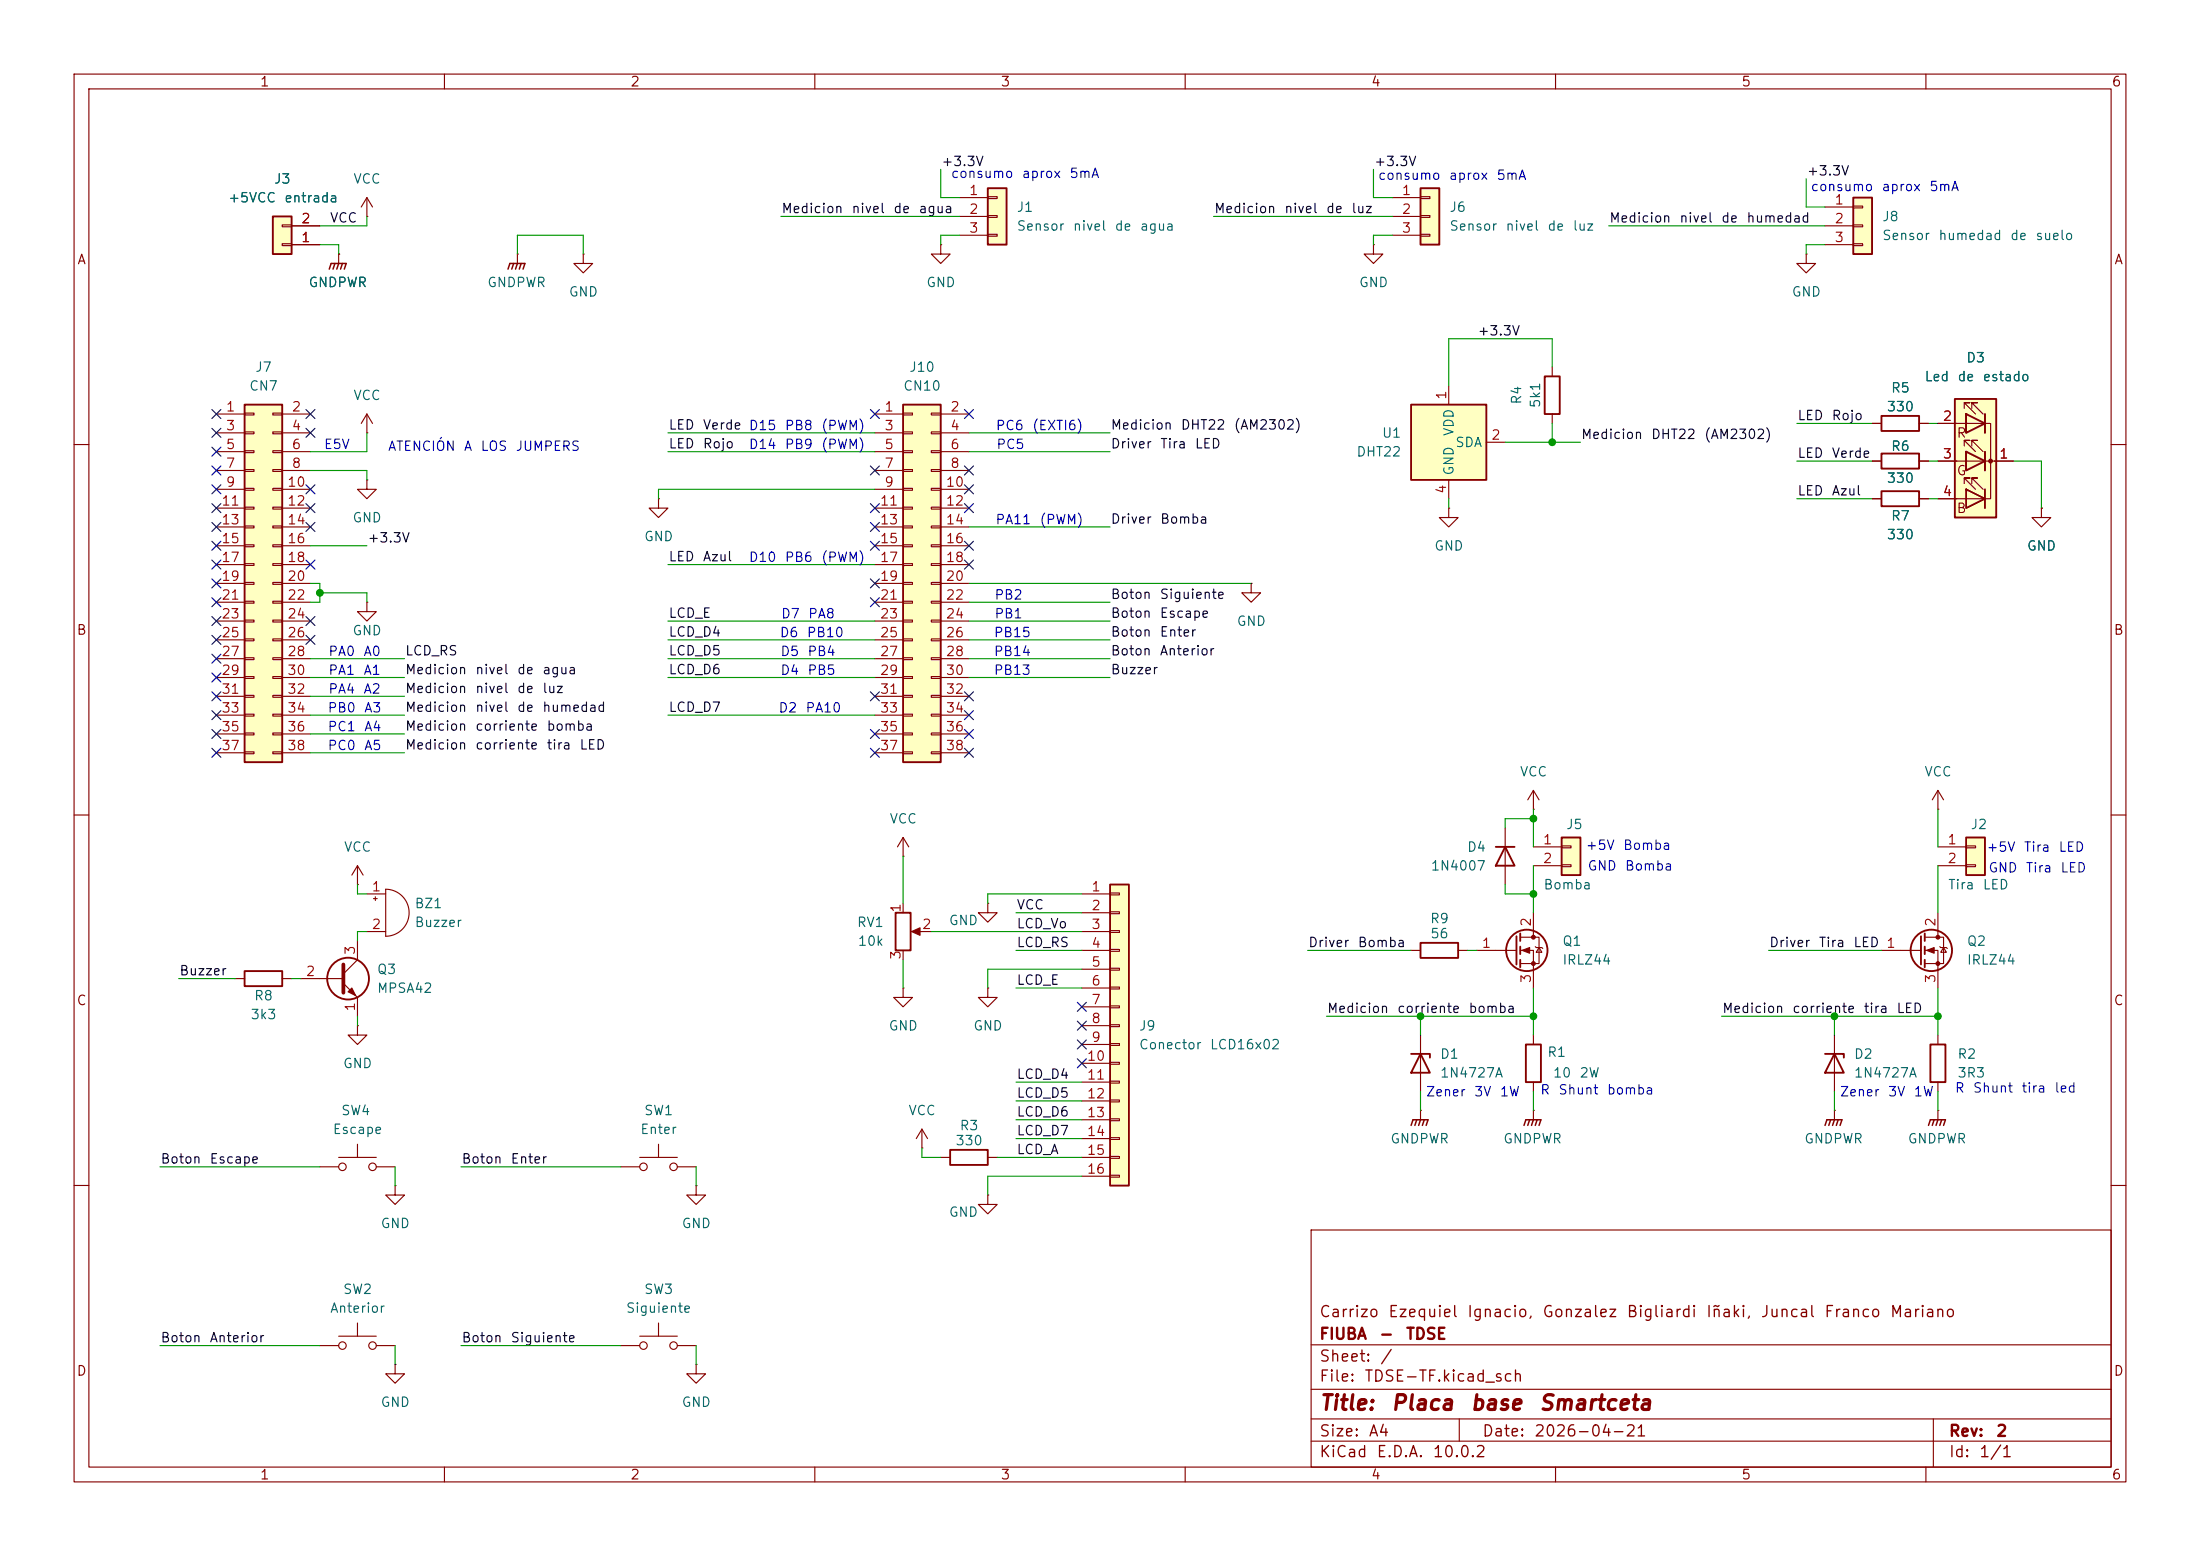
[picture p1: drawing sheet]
<svg xmlns="http://www.w3.org/2000/svg" width="297mm" height="210mm" viewBox="0 0 297 210" stroke-linecap="round" stroke-linejoin="round" font-family="sans-serif">
<g fill="none" stroke="#840000" stroke-width=".15">
<path d="M10 10h277v190h-277zM12 12h273v186h-273zM60 10v2M110 10v2M160 10v2M210 10v2M260 10v2M10 60h2M168.9 78.7v1.3h1.3l-1.3 1.3-1.3-1.3h1.3M168.9 78.7h.1M285 60h2M10 110h2"/>
<path d="M285 110h2M31.7 132.1h1.3M38.1 132.1h1.3M83.8 157.5h2.6M86.4 156.2h5M88.9 154.4v1.8M91.4 157.5h2.6M10 160h2M133.3 161.3v1.3h1.3l-1.3 1.2-1.2-1.2h1.2M133.3 161.3h.1M177 166h108v32h-108zM285 160h2"/>
<path d="M60 198v2M110 198v2M160 198v2M177 194.5h108M177 191.5h108M177 187.5h108M177 181.5h108M197 191.5v3M210 198v2M260 198v2M261 191.5v6.5"/>
<circle cx="86.9" cy="157.5" r=".51"/>
<circle cx="90.9" cy="157.5" r=".51"/>
</g>
<path d="M33 131.1h5.1v2h-5.1z" fill="none" stroke="#840000" stroke-width=".25"/>
<path d="M149.9 119.4h2.5v40.6h-2.5z" fill="#ffffc2"/>
<path d="M149.9 119.4h2.5v40.6h-2.5zM246.4 142.2h2.5v.5M247.6 142.2l1.3 2.6h-2.5z" fill="none" stroke="#840000" stroke-width=".25"/>
<g fill="none" stroke="#840000" stroke-width=".15">
<path d="M127 33v1.3h1.3l-1.3 1.3-1.3-1.3h1.3M127 33h.1M185.4 33v1.3h1.3l-1.3 1.3-1.3-1.3h1.3M185.4 33h.1M146 120.7h3.9M146 123.2h3.9M146 125.7h3.9M146 128.3h3.9M146 130.8h3.9M146 133.4h3.9M146 135.9h3.9M146 138.4h3.9"/>
<path d="M149.9 120.5h1.2v.3h-1.2zM149.9 123.1h1.2v.2h-1.2zM149.9 125.6h1.2v.3h-1.2zM149.9 128.1h1.2v.3h-1.2zM149.9 130.7h1.2v.2h-1.2zM149.9 133.2h1.2v.3h-1.2zM149.9 135.8h1.2v.2h-1.2zM149.9 138.3h1.2v.3h-1.2zM247.6 139.7v7.6M146 141h3.9M146 143.5h3.9M146 146.1h3.9"/>
<path d="M146 148.6h3.9M146 151.1h3.9M146 153.7h3.9M146 156.2h3.9M146 158.8h3.9M149.9 140.8h1.2v.3h-1.2zM149.9 143.4h1.2v.2h-1.2zM149.9 145.9h1.2v.3h-1.2zM149.9 148.5h1.2v.2h-1.2zM149.9 151h1.2v.3h-1.2zM149.9 153.5h1.2v.3h-1.2zM149.9 156.1h1.2v.2h-1.2z"/>
<path d="M149.9 158.6h1.2v.3h-1.2zM207 149.9h.1M207 149.9v1.2M247.6 149.9h.1M247.6 149.9v1.2M261.6 149.9h.1M261.6 149.9v1.2M88.9 178.6v1.7M83.8 181.6h2.6M86.4 180.3h5M91.4 181.6h2.6"/>
<circle cx="86.9" cy="181.6" r=".51"/>
<circle cx="90.9" cy="181.6" r=".51"/>
</g>
<path d="M205.7 151.9l.3-.8h2l-.2 .8M206.5 151.1l-.3 .8M207 151.1l-.2 .8M207.5 151.1l-.2 .8M246.4 151.9l.2-.8h2.1l-.3 .8M247.1 151.1l-.2 .8M247.6 151.1l-.2 .8M248.2 151.1l-.3 .8M260.3 151.9l.3-.8h2l-.2 .8M261.1 151.1l-.2 .8M261.6 151.1l-.2 .8M262.1 151.1l-.2 .8" fill="none" stroke="#840000" stroke-width=".2"/>
<path d="M265.4 113h2.6v5.1h-2.6z" fill="#ffffc2"/>
<g fill="none" stroke="#840000" stroke-width=".25">
<path d="M201.9 114.3h2.6M203.2 114.3l1.3 2.5h-2.6zM265.4 113h2.6v5.1h-2.6zM191.8 127.3h5v2h-5zM204.7 126.4v3.8M205.2 126v1M205.2 127.8v1M205.2 129.5v1.1M190.5 142.2h2.5v.5M191.8 142.2l1.2 2.6h-2.5zM206 141h2v5.1h-2zM260.6 141h2v5.1h-2z"/>
<circle cx="206.1" cy="128.3" r="2.79"/>
</g>
<g fill="none" stroke="#840000" stroke-width=".15">
<path d="M88.9 67.3v1.3h1.3l-1.3 1.3-1.3-1.3h1.3M88.9 67.3h.1M203.2 111.8v7.6M261.6 109.2h.1M261.6 114.3h3.8M261.6 116.8h3.8M261.6 106.7v2.5M261.6 106.7l-.7 1.3M261.6 106.7l.8 1.3M265.4 114.2h1.3v.2h-1.3zM265.4 116.7h1.3v.3h-1.3zM49.5 120.7h2.6"/>
<path d="M49.5 125.7h2.6M50.4 121.3h.5M50.7 121v.5M52.1 120a3.2 3.2 0 0 1 3.1 3.2 3.2 3.2 0 0 1-3.1 3.2zM190.5 128.3h1.3M191.8 139.7v7.6M196.8 128.3h1.3M199.4 128.3h5.3M205.2 126.5h2.6v3.5h-2.6M205.2 128.3h1.8v5.1M207 123.2v3.3M207 139.7v1.3"/>
<path d="M207.3 127.8l.1 .1h.8l.1 .1M207.8 127.9l.4 .6h-.8zM261.6 139.7v1.3M191.8 149.9h.1M191.8 149.9v1.2M207 146.1v1.2M261.6 146.1v1.2M53.3 184.2v1.2h1.3l-1.3 1.3-1.2-1.3h1.2M53.3 184.2h.1"/>
</g>
<g fill="#840000" stroke="#840000" stroke-width=".15">
<path d="M205.5 128.3l1-.4v.8z"/>
<circle cx="207" cy="126.5" r=".25"/>
<circle cx="207" cy="130" r=".25"/>
</g>
<path d="M190.5 151.9l.3-.8h2l-.3 .8M191.3 151.1l-.3 .8M191.8 151.1l-.3 .8M192.3 151.1l-.3 .8" fill="none" stroke="#840000" stroke-width=".2"/>
<path d="M210.8 113h2.6v5.1h-2.6z" fill="#ffffc2"/>
<path d="M210.8 113h2.6v5.1h-2.6z" fill="none" stroke="#840000" stroke-width=".25"/>
<path d="M275.6 68.6v1.3h1.3l-1.3 1.2-1.3-1.2h1.3M275.6 68.6h.1M121.9 115.6h.1M121.9 113l-.7 1.3M121.9 113l.8 1.3M121.9 113v2.6M207 114.3h3.8M207 116.8h3.8M210.8 114.2h1.3v.2h-1.3zM210.8 116.7h1.3v.3h-1.3z" fill="none" stroke="#840000" stroke-width=".15"/>
<path d="M121.9 54.6h5.1v48.3h-5.1z" fill="#ffffc2"/>
<path d="M121.9 54.6h5.1v48.3h-5.1z" fill="none" stroke="#840000" stroke-width=".25"/>
<g fill="none" stroke="#840000" stroke-width=".15">
<path d="M118.1 55.9h3.8M118.1 58.4h3.8M121.9 55.8h1.3v.2h-1.3zM121.9 58.3h1.3v.2h-1.3zM125.7 55.8h1.3v.2h-1.3zM125.7 58.3h1.3v.2h-1.3zM127 55.9h3.8M127 58.4h3.8M118.1 61h3.8M118.1 63.5h3.8M118.1 66h3.8M118.1 68.6h3.8"/>
<path d="M118.1 71.1h3.8M118.1 73.7h3.8M118.1 76.2h3.8M118.1 78.7h3.8M121.9 60.8h1.3v.3h-1.3zM121.9 63.4h1.3v.2h-1.3zM121.9 65.9h1.3v.3h-1.3zM121.9 68.5h1.3v.2h-1.3zM121.9 71h1.3v.2h-1.3zM121.9 73.5h1.3v.3h-1.3zM121.9 76.1h1.3v.2h-1.3zM121.9 78.6h1.3v.3h-1.3z"/>
<path d="M125.7 60.8h1.3v.3h-1.3zM125.7 63.4h1.3v.2h-1.3zM125.7 65.9h1.3v.3h-1.3zM125.7 68.5h1.3v.2h-1.3zM125.7 71h1.3v.2h-1.3zM125.7 73.5h1.3v.3h-1.3zM125.7 76.1h1.3v.2h-1.3zM125.7 78.6h1.3v.3h-1.3zM127 61h3.8M127 63.5h3.8M127 66h3.8M127 68.6h3.8"/>
<path d="M127 71.1h3.8M127 73.7h3.8M127 76.2h3.8M127 78.7h3.8M118.1 81.3h3.8M118.1 83.8h3.8M118.1 86.4h3.8M118.1 88.9h3.8M118.1 91.4h3.8M118.1 94h3.8M118.1 96.5h3.8M118.1 99.1h3.8"/>
<path d="M121.9 81.2h1.3v.2h-1.3zM121.9 83.7h1.3v.2h-1.3zM121.9 86.2h1.3v.3h-1.3zM121.9 88.8h1.3v.2h-1.3zM121.9 91.3h1.3v.3h-1.3zM121.9 93.9h1.3v.2h-1.3zM121.9 96.4h1.3v.2h-1.3zM121.9 98.9h1.3v.3h-1.3zM125.7 81.2h1.3v.2h-1.3zM125.7 83.7h1.3v.2h-1.3zM125.7 86.2h1.3v.3h-1.3zM125.7 88.8h1.3v.2h-1.3z"/>
<path d="M125.7 91.3h1.3v.3h-1.3zM125.7 93.9h1.3v.2h-1.3zM125.7 96.4h1.3v.2h-1.3zM125.7 98.9h1.3v.3h-1.3zM127 81.3h3.8M127 83.8h3.8M127 86.4h3.8M127 88.9h3.8M127 91.4h3.8M127 94h3.8M127 96.5h3.8M127 99.1h3.8"/>
<path d="M118.1 101.6h3.8M121.9 101.5h1.3v.2h-1.3zM125.7 101.5h1.3v.2h-1.3zM127 101.6h3.8"/>
</g>
<path d="M190.5 54.6h10.2v10.2h-10.2z" fill="#ffffc2"/>
<path d="M190.5 54.6h10.2v10.2h-10.2zM208.5 50.8h2.1v5.1h-2.1z" fill="none" stroke="#840000" stroke-width=".25"/>
<path d="M195.6 52.1v2.5M200.7 59.7h2.5M209.5 49.5v1.3M209.5 55.9v1.3M195.6 68.6v1.3h1.2l-1.2 1.2-1.3-1.2h1.3M195.6 68.6h.1M195.6 64.8v2.5" fill="none" stroke="#840000" stroke-width=".15"/>
<path d="M250.2 26.7h2.5v7.6h-2.5z" fill="#ffffc2"/>
<path d="M250.2 26.7h2.5v7.6h-2.5zM254 66.3h5.1v2h-5.1zM254 61.2h5.1v2h-5.1z" fill="none" stroke="#840000" stroke-width=".25"/>
<g fill="none" stroke="#840000" stroke-width=".15">
<path d="M49.5 29.2h.1M49.5 26.7l-.7 1.2M49.5 26.7l.8 1.2M49.5 26.7v2.5M246.4 27.9h3.8M246.4 30.5h3.8M246.4 33h3.8M250.2 27.8h1.3v.3h-1.3zM250.2 30.4h1.3v.2h-1.3zM250.2 32.9h1.3v.2h-1.3zM252.7 67.3h1.3M252.7 62.2h1.3"/>
<path d="M259.1 67.3h1.2M259.1 62.2h1.2M207 109.2h.1M207 106.7l-.8 1.3M207 106.7l.8 1.3M207 106.7v2.5"/>
</g>
<path d="M36.8 29.2h2.6v5.1h-2.6z" fill="#ffffc2"/>
<g fill="none" stroke="#840000" stroke-width=".25">
<path d="M36.8 29.2h2.6v5.1h-2.6z"/>
<circle cx="47" cy="132.1" r="2.82"/>
</g>
<path d="M38.1 32.9h1.3v.2h-1.3zM38.1 30.4h1.3v.2h-1.3zM39.4 33h3.8M39.4 30.5h3.8M45.7 34.3h.1M45.7 34.3v1.3M243.8 34.3v1.3h1.3l-1.3 1.2-1.2-1.2h1.2M243.8 34.3h.1M40.6 132.1h5.8M46.4 132.7l1.9 1.9v2.6M48.3 127v2.5l-1.9 1.9" fill="none" stroke="#840000" stroke-width=".15"/>
<path d="M44.4 36.3l.3-.7h2l-.2 .7M45.2 35.6l-.2 .7M45.7 35.6l-.2 .7M46.2 35.6l-.2 .7" fill="none" stroke="#840000" stroke-width=".2"/>
<path d="M46.4 130.2v3.8" fill="none" stroke="#840000" stroke-width=".51"/>
<path d="M47 133.9l.5-.5 .5 1z" fill="#840000" stroke="#840000" stroke-width=".15"/>
<path d="M33 54.6h5.1v48.3h-5.1z" fill="#ffffc2"/>
<path d="M33 54.6h5.1v48.3h-5.1z" fill="none" stroke="#840000" stroke-width=".25"/>
<g fill="none" stroke="#840000" stroke-width=".15">
<path d="M29.2 55.9h3.8M29.2 58.4h3.8M33 55.8h1.3v.2h-1.3zM33 58.3h1.3v.2h-1.3zM36.8 55.8h1.3v.2h-1.3zM36.8 58.3h1.3v.2h-1.3zM38.1 55.9h3.8M38.1 58.4h3.8M29.2 61h3.8M29.2 63.5h3.8M29.2 66h3.8M29.2 68.6h3.8"/>
<path d="M29.2 71.1h3.8M29.2 73.7h3.8M29.2 76.2h3.8M29.2 78.7h3.8M33 60.8h1.3v.3h-1.3zM33 63.4h1.3v.2h-1.3zM33 65.9h1.3v.3h-1.3zM33 68.5h1.3v.2h-1.3zM33 71h1.3v.2h-1.3zM33 73.5h1.3v.3h-1.3zM33 76.1h1.3v.2h-1.3zM33 78.6h1.3v.3h-1.3z"/>
<path d="M36.8 60.8h1.3v.3h-1.3zM36.8 63.4h1.3v.2h-1.3zM36.8 65.9h1.3v.3h-1.3zM36.8 68.5h1.3v.2h-1.3zM36.8 71h1.3v.2h-1.3zM36.8 73.5h1.3v.3h-1.3zM36.8 76.1h1.3v.2h-1.3zM36.8 78.6h1.3v.3h-1.3zM38.1 61h3.8M38.1 63.5h3.8M38.1 66h3.8M38.1 68.6h3.8"/>
<path d="M38.1 71.1h3.8M38.1 73.7h3.8M38.1 76.2h3.8M38.1 78.7h3.8M29.2 81.3h3.8M29.2 83.8h3.8M29.2 86.4h3.8M29.2 88.9h3.8M29.2 91.4h3.8M29.2 94h3.8M29.2 96.5h3.8M29.2 99.1h3.8"/>
<path d="M33 81.2h1.3v.2h-1.3zM33 83.7h1.3v.2h-1.3zM33 86.2h1.3v.3h-1.3zM33 88.8h1.3v.2h-1.3zM33 91.3h1.3v.3h-1.3zM33 93.9h1.3v.2h-1.3zM33 96.4h1.3v.2h-1.3zM33 98.9h1.3v.3h-1.3zM36.8 81.2h1.3v.2h-1.3zM36.8 83.7h1.3v.2h-1.3zM36.8 86.2h1.3v.3h-1.3zM36.8 88.8h1.3v.2h-1.3z"/>
<path d="M36.8 91.3h1.3v.3h-1.3zM36.8 93.9h1.3v.2h-1.3zM36.8 96.4h1.3v.2h-1.3zM36.8 98.9h1.3v.3h-1.3zM38.1 81.3h3.8M38.1 83.8h3.8M38.1 86.4h3.8M38.1 88.9h3.8M38.1 91.4h3.8M38.1 94h3.8M38.1 96.5h3.8M38.1 99.1h3.8"/>
<path d="M29.2 101.6h3.8M33 101.5h1.3v.2h-1.3zM36.8 101.5h1.3v.2h-1.3zM38.1 101.6h3.8M121.9 133.4v1.2h1.3l-1.3 1.3-1.3-1.3h1.3M121.9 133.4h.1M124.5 154.9h.1M124.5 152.4l-.8 1.3M124.5 152.4l.7 1.3M124.5 152.4v2.5"/>
</g>
<path d="M263.9 53.8h5.6v16.1h-5.6z" fill="#ffffc2"/>
<circle cx="268.7" cy="62.2" r=".25" fill="#840000" stroke="#840000" stroke-width=".15"/>
<path d="M254 56.1h5.1v2.1h-5.1zM263.9 53.8h5.6v16.1h-5.6zM265.4 55.9l2.6 1.3-2.6 1.2zM268 55.9v2.5M265.4 61l2.6 1.2-2.6 1.3zM265.4 66l2.6 1.3-2.6 1.3zM268 61v2.5M268 66v2.6" fill="none" stroke="#840000" stroke-width=".25"/>
<g fill="none" stroke="#840000" stroke-width=".15">
<path d="M252.7 57.2h1.3M259.1 57.2h1.2M261.6 57.2h7.1v10.1h-1M265.2 55.1v-.7h.7h-.7l1.5 1.5M265.4 55.9h.1M265.4 55.9v2.5zM266.2 55.1v-.7h.8h-.8l1.5 1.5M268 55.9v2.5M261.6 62.2h10.2M261.6 67.3h6.4M265.2 60.2v-.8h.7h-.7l1.5 1.6M265.2 65.3v-.8h.7h-.7l1.5 1.5"/>
<path d="M265.4 61h.1M265.4 61v2.5zM266.2 60.2v-.8h.8h-.8l1.5 1.6M266.2 65.3v-.8h.8h-.8l1.5 1.5M268 61v2.5M43.2 157.5h2.5M45.7 156.2h5.1M48.3 154.4v1.8M50.8 157.5h2.5M53.3 160v1.3h1.3l-1.3 1.3-1.2-1.3h1.2M53.3 160h.1M94 184.2v1.2h1.2l-1.2 1.3-1.3-1.3h1.3"/>
<path d="M94 184.2h.1"/>
<circle cx="46.2" cy="157.5" r=".51"/>
<circle cx="50.3" cy="157.5" r=".51"/>
</g>
<path d="M191.8 25.4h2.5v7.6h-2.5z" fill="#ffffc2"/>
<g fill="none" stroke="#840000" stroke-width=".25">
<path d="M191.8 25.4h2.5v7.6h-2.5zM259.3 126.4v3.8M259.8 126v1M259.8 127.8v1M259.8 129.5v1.1"/>
<circle cx="260.7" cy="128.3" r="2.79"/>
</g>
<g fill="none" stroke="#840000" stroke-width=".15">
<path d="M188 26.7h3.8M188 29.2h3.8M188 31.8h3.8M191.8 26.5h1.2v.3h-1.2zM191.8 29.1h1.2v.2h-1.2zM191.8 31.6h1.2v.3h-1.2zM49.5 58.4h.1M49.5 55.9l-.7 1.3M49.5 55.9l.8 1.3M49.5 55.9v2.5M49.5 64.8v1.2h1.3l-1.3 1.3-1.2-1.3h1.2M49.5 64.8h.1"/>
<path d="M133.3 133.4v1.2h1.3l-1.3 1.3-1.2-1.3h1.2M133.3 133.4h.1M133.3 121.9v1.3h1.3l-1.3 1.3-1.2-1.3h1.2M133.3 121.9h.1M254 128.3h5.3M259.8 126.5h2.6v3.5h-2.6M259.8 128.3h1.8v5.1M261.6 123.2v3.3M261.9 127.8l.1 .1h.8l.1 .1M262.4 127.9l.4 .6h-.8z"/>
</g>
<g fill="#840000" stroke="#840000" stroke-width=".15">
<path d="M260.1 128.3l1-.4v.8z"/>
<circle cx="261.6" cy="126.5" r=".25"/>
<circle cx="261.6" cy="130" r=".25"/>
</g>
<path d="M133.3 25.4h2.6v7.6h-2.6z" fill="#ffffc2"/>
<path d="M133.3 25.4h2.6v7.6h-2.6zM120.9 123.2h2v5.1h-2zM128.3 155.2h5v2h-5z" fill="none" stroke="#840000" stroke-width=".25"/>
<g fill="none" stroke="#840000" stroke-width=".15">
<path d="M39.4 33h3.8M39.4 30.5h3.8M45.7 34.3h.1M69.8 34.3h.1M69.8 34.3v1.3M78.7 34.3v1.3h1.3l-1.3 1.2-1.2-1.2h1.2M78.7 34.3h.1M129.5 26.7h3.8M129.5 29.2h3.8M129.5 31.8h3.8M133.3 26.5h1.3v.3h-1.3zM133.3 29.1h1.3v.2h-1.3z"/>
<path d="M133.3 31.6h1.3v.3h-1.3zM252.7 57.2h1.3M259.1 57.2h1.2M261.6 57.2h2.6M252.7 62.2h1.3M252.7 67.3h1.3M259.1 62.2h1.2M259.1 67.3h1.2M261.6 62.2h2.6M261.6 67.3h2.6M269.2 62.2h2.6M275.6 68.6h.1"/>
<path d="M49.5 81.3v1.3h1.3l-1.3 1.2-1.2-1.2h1.2M49.5 81.3h.1M48.3 119.4h.1M48.3 116.8v2.6M48.3 116.8l-.8 1.3M48.3 116.8l.7 1.3M48.3 138.4v1.3h1.2l-1.2 1.3-1.3-1.3h1.3M48.3 138.4h.1M121.9 121.9v1.3M121.9 128.3v1.2M123.4 125.7h2.3M127 156.2h1.3"/>
<path d="M133.3 156.2h1.3M48.3 178.6v1.7M94 160v1.3h1.2l-1.2 1.3-1.3-1.3h1.3M94 160h.1M43.2 181.6h2.5M45.7 180.3h5.1M50.8 181.6h2.5"/>
<circle cx="46.2" cy="181.6" r=".51"/>
<circle cx="50.3" cy="181.6" r=".51"/>
</g>
<path d="M123.1 125.7l1.1-.5v1z" fill="#840000" stroke="#840000" stroke-width=".15"/>
<path d="M68.6 36.3l.2-.7h2.1l-.3 .7M69.3 35.6l-.2 .7M69.8 35.6l-.2 .7M70.4 35.6l-.3 .7" fill="none" stroke="#840000" stroke-width=".2"/>
<g fill="none" stroke="#009600" stroke-width=".15">
<path d="M43.2 33h2.5v1.3M49.5 29.2v1.3h-6.3M69.8 34.3v-2.5h8.9v2.5M105.4 29.2h24.1M127 22.9v3.8h2.5M129.5 31.8h-2.5v1.2M163.8 29.2h24.2M185.4 22.9v3.8h2.6M188 31.8h-2.6v1.2M217.2 30.5h29.2M243.8 24.1v3.8h2.6M246.4 33h-2.6v1.3"/>
<path d="M49.5 58.4v2.6h-7.6M90.2 58.4h27.9M130.8 58.4h19.1M203.2 59.7h10.2M209.5 49.5v-3.8h-13.9v6.4M209.5 57.2v2.5M242.6 57.2h10.1M260.3 57.2h1.3M41.9 78.7h1.3v2.6h-1.3M41.9 73.7h7.6M41.9 63.5h7.6v1.3M90.2 61h27.9"/>
<path d="M90.2 76.2h27.9M118.1 66h-29.2v1.3M130.8 61h19.1M130.8 78.7h38.1M130.8 71.1h19.1M195.6 67.3v1.3M242.6 67.3h10.1M242.6 62.2h10.1M260.3 67.3h1.3M260.3 62.2h1.3M271.8 62.2h3.8v6.4M41.9 99.1h12.7"/>
<path d="M41.9 96.5h12.7M41.9 88.9h12.7M41.9 94h12.7M41.9 91.4h12.7M43.2 80h6.3v1.3M90.2 96.5h27.9M90.2 88.9h27.9M90.2 91.4h27.9M90.2 86.4h27.9M90.2 83.8h27.9M130.8 81.3h19.1M130.8 88.9h19.1"/>
<path d="M130.8 91.4h19.1M130.8 86.4h19.1M130.8 83.8h19.1M41.9 101.6h12.7M48.3 119.4v1.3h1.2M121.9 115.6v6.3M203.2 119.4v1.3h3.8M207 109.2v5.1M207 116.8v6.4M207 110.5h-3.8v1.3M261.6 109.2v5.1M261.6 116.8v6.4"/>
<path d="M24.1 132.1h7.6M39.4 132.1h1.2M48.3 137.2v1.2M49.5 125.7h-1.2v1.3M121.9 129.5v3.9M125.7 125.7h20.3M137.2 128.3h8.8M137.2 133.4h8.8M137.2 123.2h8.8M146 120.7h-12.7v1.2M146 130.8h-12.7v2.6M176.5 128.3h14"/>
<path d="M179.1 137.2h27.9M191.8 137.2v2.5M198.1 128.3h1.3M207 133.4v6.3M232.4 137.2h29.2M238.8 128.3h15.2M247.6 137.2v2.5M261.6 133.4v6.3M21.6 157.5h21.6M53.3 157.5v2.5M62.2 157.5h21.6M94 157.5v2.5"/>
<path d="M124.5 154.9v1.3h2.5M134.6 156.2h11.4M137.2 146.1h8.8M137.2 148.6h8.8M137.2 151.1h8.8M137.2 153.7h8.8M146 158.8h-12.7v2.5M191.8 147.3v2.6M207 147.3v2.6M247.6 147.3v2.6M261.6 147.3v2.6M21.6 181.6h21.6"/>
<path d="M53.3 181.6v2.6M62.2 181.6h21.6M94 181.6v2.6"/>
</g>
<g fill="none" stroke="#000084" stroke-width=".15">
<path d="M28.6 57.8l1.2 1.2M28.6 55.3l1.2 1.2M29.8 57.8l-1.2 1.2M29.8 55.3l-1.2 1.2M41.3 55.3l1.2 1.2M41.3 57.8l1.2 1.2M42.5 55.3l-1.2 1.2M42.5 57.8l-1.2 1.2M117.5 55.3l1.2 1.2M118.7 55.3l-1.2 1.2M130.2 55.3l1.2 1.2M131.4 55.3l-1.2 1.2"/>
<path d="M28.6 60.4l1.2 1.2M28.6 65.4l1.2 1.2M28.6 70.5l1.2 1.2M28.6 68l1.2 1.2M28.6 75.6l1.2 1.2M28.6 73.1l1.2 1.2M28.6 62.9l1.2 1.2M28.6 78.1l1.2 1.2M29.8 68l-1.2 1.2M29.8 60.4l-1.2 1.2M29.8 65.4l-1.2 1.2M29.8 70.5l-1.2 1.2"/>
<path d="M29.8 75.6l-1.2 1.2M29.8 73.1l-1.2 1.2M29.8 62.9l-1.2 1.2M29.8 78.1l-1.2 1.2M41.3 68l1.2 1.2M41.3 65.4l1.2 1.2M41.3 70.5l1.2 1.2M41.3 75.6l1.2 1.2M42.5 68l-1.2 1.2M42.5 65.4l-1.2 1.2M42.5 70.5l-1.2 1.2M42.5 75.6l-1.2 1.2"/>
<path d="M117.5 78.1l1.2 1.2M117.5 73.1l1.2 1.2M117.5 62.9l1.2 1.2M117.5 68l1.2 1.2M117.5 70.5l1.2 1.2M118.7 78.1l-1.2 1.2M118.7 68l-1.2 1.2M118.7 73.1l-1.2 1.2M118.7 62.9l-1.2 1.2M118.7 70.5l-1.2 1.2M130.2 65.4l1.2 1.2M130.2 62.9l1.2 1.2"/>
<path d="M130.2 68l1.2 1.2M130.2 73.1l1.2 1.2M130.2 75.6l1.2 1.2M131.4 65.4l-1.2 1.2M131.4 68l-1.2 1.2M131.4 62.9l-1.2 1.2M131.4 73.1l-1.2 1.2M131.4 75.6l-1.2 1.2M28.6 85.8l1.2 1.2M28.6 83.2l1.2 1.2M28.6 80.7l1.2 1.2M28.6 95.9l1.2 1.2"/>
<path d="M28.6 88.3l1.2 1.2M28.6 98.5l1.2 1.2M28.6 90.8l1.2 1.2M28.6 93.4l1.2 1.2M29.8 85.8l-1.2 1.2M29.8 80.7l-1.2 1.2M29.8 83.2l-1.2 1.2M29.8 88.3l-1.2 1.2M29.8 95.9l-1.2 1.2M29.8 98.5l-1.2 1.2M29.8 90.8l-1.2 1.2M29.8 93.4l-1.2 1.2"/>
<path d="M41.3 83.2l1.2 1.2M41.3 85.8l1.2 1.2M42.5 83.2l-1.2 1.2M42.5 85.8l-1.2 1.2M117.5 93.4l1.2 1.2M117.5 80.7l1.2 1.2M117.5 98.5l1.2 1.2M118.7 93.4l-1.2 1.2M118.7 80.7l-1.2 1.2M118.7 98.5l-1.2 1.2M130.2 95.9l1.2 1.2M130.2 98.5l1.2 1.2"/>
<path d="M130.2 93.4l1.2 1.2M131.4 95.9l-1.2 1.2M131.4 98.5l-1.2 1.2M131.4 93.4l-1.2 1.2M28.6 101l1.2 1.2M29.8 101l-1.2 1.2M117.5 101l1.2 1.2M118.7 101l-1.2 1.2M130.2 101l1.2 1.2M131.4 101l-1.2 1.2M145.4 137.8l1.3 1.2M145.4 135.3l1.3 1.2"/>
<path d="M146.7 137.8l-1.3 1.2M146.7 135.3l-1.3 1.2M145.4 140.4l1.3 1.2M145.4 142.9l1.3 1.2M146.7 140.4l-1.3 1.2M146.7 142.9l-1.3 1.2"/>
</g>
<g fill="#009600" stroke="#009600" stroke-width=".14">
<circle cx="43.2" cy="80" r=".46"/>
<circle cx="207" cy="137.2" r=".46"/>
<circle cx="207" cy="110.5" r=".46"/>
<circle cx="207" cy="120.7" r=".46"/>
<circle cx="247.6" cy="137.2" r=".46"/>
<circle cx="261.6" cy="137.2" r=".46"/>
<circle cx="209.5" cy="59.7" r=".46"/>
<circle cx="191.8" cy="137.2" r=".46"/>
</g>
<g font-size="2" fill="#840000">
<text x="178" y="190.8">Title:</text>
<text x="187.7" y="190.8">Placa</text>
<text x="198.4" y="190.8">base</text>
<text x="207.6" y="190.8">Smartceta</text>
</g>
<g font-size="1.5" fill="#840000">
<text x="178" y="178.2">Carrizo</text>
<text x="187.3" y="178.2">Ezequiel</text>
<text x="198" y="178.2">Ignacio,</text>
<text x="208.1" y="178.2">Gonzalez</text>
<text x="219.5" y="178.2">Bigliardi</text>
<text x="230.2" y="178.2">Iñaki,</text>
<text x="237.6" y="178.2">Juncal</text>
<text x="246.2" y="178.2">Franco</text>
<text x="255" y="178.2">Mariano</text>
<text x="178" y="184.2">Sheet:</text>
<text x="178" y="181.2">FIUBA</text>
<text x="186.1" y="181.2">-</text>
<text x="186.2" y="184.2">/</text>
<text x="189.7" y="181.2">TDSE</text>
<text x="178" y="186.9">File:</text>
<text x="184.1" y="186.9">TDSE-TF.kicad_sch</text>
<text x="178" y="197.1">KiCad</text>
<text x="178" y="194.3">Size:</text>
<text x="184.7" y="194.3">A4</text>
<text x="185.7" y="197.1">E.D.A.</text>
<text x="193.3" y="197.1">10.0.2</text>
<text x="200" y="194.3">Date:</text>
<text x="207" y="194.3">2026-04-21</text>
<text x="263" y="194.3">Rev:</text>
<text x="263" y="197.1">Id:</text>
<text x="267.1" y="197.1">1/1</text>
<text x="269.4" y="194.3">2</text>
</g>
<g font-size="1.3" fill="#840000">
<text x="35" y="12">1</text>
<text x="85" y="12">2</text>
<text x="135" y="12">3</text>
<text x="185" y="12">4</text>
<text x="235" y="12">5</text>
<text x="285" y="12">6</text>
<text x="10.3" y="36">A</text>
<text x="285.3" y="36">A</text>
<text x="264.1" y="59.4">R</text>
<text x="264.1" y="64.5">G</text>
<text x="264.1" y="69.6">B</text>
<text x="10.3" y="86">B</text>
<text x="285.3" y="86">B</text>
<text x="10.3" y="136">C</text>
<text x="285.3" y="136">C</text>
<text x="10.3" y="186">D</text>
<text x="285.3" y="186">D</text>
<text x="35" y="200">1</text>
<text x="85" y="200">2</text>
<text x="135" y="200">3</text>
<text x="185" y="200">4</text>
<text x="235" y="200">5</text>
<text x="285" y="200">6</text>
</g>
<g font-size="1.3" fill="#0f0f0f">
<text x="127" y="22.7">+3.3V</text>
<text x="185.4" y="22.7">+3.3V</text>
<text x="105.4" y="29.1">Medicion</text>
<text x="114.9" y="29.1">nivel</text>
<text x="120.5" y="29.1">de</text>
<text x="123.9" y="29.1">agua</text>
<text x="163.8" y="29.1">Medicion</text>
<text x="173.3" y="29.1">nivel</text>
<text x="178.9" y="29.1">de</text>
<text x="182.3" y="29.1">luz</text>
<text x="243.8" y="24">+3.3V</text>
<text x="44.4" y="30.4">VCC</text>
<text x="217.2" y="30.4">Medicion</text>
<text x="226.6" y="30.4">nivel</text>
<text x="232.3" y="30.4">de</text>
<text x="235.7" y="30.4">humedad</text>
<text x="199.4" y="45.6">+3.3V</text>
<text x="90.2" y="58.3">LED</text>
<text x="94.8" y="58.3">Verde D15</text>
<text x="149.9" y="58.3">Medicion</text>
<text x="159.3" y="58.3">DHT22</text>
<text x="166.5" y="58.3">(AM2302)</text>
<text x="213.4" y="59.6">Medicion</text>
<text x="222.8" y="59.6">DHT22</text>
<text x="230" y="59.6">(AM2302)</text>
<text x="242.6" y="57">LED</text>
<text x="247.2" y="57">Rojo</text>
<text x="90.2" y="60.8">LED</text>
<text x="94.8" y="60.8">Rojo</text>
<text x="149.9" y="60.8">Driver</text>
<text x="156.5" y="60.8">Tira</text>
<text x="161.2" y="60.8">LED</text>
<text x="242.6" y="62.1">LED</text>
<text x="247.2" y="62.1">Verde</text>
<text x="149.9" y="71">Driver</text>
<text x="156.5" y="71">Bomba</text>
<text x="242.6" y="67.2">LED</text>
<text x="247.2" y="67.2">Azul</text>
<text x="49.5" y="73.5">+3.3V</text>
<text x="90.2" y="76.1">LED</text>
<text x="94.8" y="76.1">Azul</text>
<text x="90.2" y="83.7">LCD_E</text>
<text x="149.9" y="83.7">Boton</text>
<text x="149.9" y="81.2">Boton</text>
<text x="156.5" y="83.7">Escape</text>
<text x="156.5" y="81.2">Siguiente</text>
<text x="54.6" y="88.8">LCD_RS</text>
<text x="90.2" y="88.8">LCD_D5</text>
<text x="90.2" y="86.2">LCD_D4</text>
<text x="149.9" y="88.8">Boton</text>
<text x="149.9" y="86.2">Boton</text>
<text x="156.5" y="88.8">Anterior</text>
<text x="156.5" y="86.2">Enter</text>
<text x="54.6" y="93.9">Medicion</text>
<text x="54.6" y="91.3">Medicion</text>
<text x="64.1" y="93.9">nivel</text>
<text x="64.1" y="91.3">nivel</text>
<text x="69.7" y="93.9">de</text>
<text x="69.7" y="91.3">de</text>
<text x="73.1" y="93.9">luz</text>
<text x="73.1" y="91.3">agua</text>
<text x="90.2" y="91.3">LCD_D6</text>
<text x="149.9" y="91.3">Buzzer</text>
<text x="54.6" y="96.4">Medicion</text>
<text x="54.6" y="101.5">Medicion</text>
<text x="54.6" y="98.9">Medicion</text>
<text x="64.1" y="96.4">nivel</text>
<text x="64.1" y="101.5">corriente</text>
<text x="64.1" y="98.9">corriente</text>
<text x="69.7" y="96.4">de</text>
<text x="73.1" y="96.4">humedad</text>
<text x="73.7" y="101.5">tira</text>
<text x="73.7" y="98.9">bomba</text>
<text x="78.1" y="101.5">LED</text>
<text x="90.2" y="96.4">LCD_D7</text>
<text x="137.2" y="125.6">LCD_Vo</text>
<text x="137.2" y="123.1">VCC</text>
<text x="24.1" y="132">Buzzer</text>
<text x="137.2" y="128.1">LCD_RS</text>
<text x="176.5" y="128.1">Driver</text>
<text x="183.2" y="128.1">Bomba</text>
<text x="238.8" y="128.1">Driver</text>
<text x="245.4" y="128.1">Tira</text>
<text x="250.1" y="128.1">LED 1</text>
<text x="137.2" y="133.2">LCD_E</text>
<text x="179.1" y="137">Medicion</text>
<text x="188.5" y="137">corriente</text>
<text x="198.2" y="137">bomba</text>
<text x="232.4" y="137">Medicion</text>
<text x="241.9" y="137">corriente</text>
<text x="251.5" y="137">tira</text>
<text x="255.9" y="137">LED</text>
<text x="137.2" y="148.5">LCD_D5</text>
<text x="137.2" y="145.9">LCD_D4</text>
<text x="137.2" y="151">LCD_D6</text>
<text x="137.2" y="153.5">LCD_D7</text>
<text x="21.6" y="157.4">Boton</text>
<text x="28.2" y="157.4">Escape</text>
<text x="62.2" y="157.4">Boton</text>
<text x="68.8" y="157.4">Enter</text>
<text x="137.2" y="156.1">LCD_A</text>
<text x="21.6" y="181.5">Boton</text>
<text x="28.2" y="181.5">Anterior</text>
<text x="62.2" y="181.5">Boton</text>
<text x="68.8" y="181.5">Siguiente</text>
</g>
<g font-size="1.3" fill="#006464">
<text x="30.7" y="27.6">+5VCC</text>
<text x="36.9" y="25.1">J3</text>
<text x="38.3" y="27.6">entrada</text>
<text x="47.6" y="25.1">VCC</text>
<text x="137.2" y="28.9">J1</text>
<text x="195.6" y="28.9">J6</text>
<text x="137.2" y="31.5">Sensor</text>
<text x="144.8" y="31.5">nivel</text>
<text x="150.4" y="31.5">de</text>
<text x="153.8" y="31.5">agua</text>
<text x="195.6" y="31.5">Sensor</text>
<text x="203.2" y="31.5">nivel</text>
<text x="208.8" y="31.5">de</text>
<text x="212.2" y="31.5">luz</text>
<text x="254" y="30.2">J8</text>
<text x="254" y="32.7">Sensor</text>
<text x="261.6" y="32.7">humedad</text>
<text x="271.3" y="32.7">de</text>
<text x="274.7" y="32.7">suelo</text>
<text x="41.6" y="39.1">GNDPWR</text>
<text x="65.7" y="39.1">GNDPWR</text>
<text x="76.7" y="40.3">GND</text>
<text x="125" y="39.1">GND</text>
<text x="183.4" y="39.1">GND</text>
<text x="241.8" y="40.3">GND</text>
<text x="33.6" y="53">CN7</text>
<text x="34.4" y="50.5">J7</text>
<text x="121.8" y="53">CN10</text>
<text x="122.7" y="50.5">J10</text>
<text x="255.2" y="53.3">R5</text>
<text x="259.7" y="51.8">Led</text>
<text x="264.2" y="51.8">de</text>
<text x="265.4" y="49.2">D3</text>
<text x="267.6" y="51.8">estado</text>
<text x="47.6" y="54.3">VCC</text>
<text x="186.5" y="59.4">U1</text>
<text x="196.6" y="58.9" transform="rotate(-90 196.6 58.9)">VDD</text>
<text x="205.7" y="54.7" transform="rotate(-90 205.7 54.7)">R4</text>
<text x="208.2" y="55.2" transform="rotate(-90 208.2 55.2)">5k1</text>
<text x="254.6" y="55.8">330</text>
<text x="183" y="61.9">DHT22</text>
<text x="196.4" y="60.7">SDA</text>
<text x="196.6" y="64.3" transform="rotate(-90 196.6 64.3)">GND</text>
<text x="254.6" y="65.5">330</text>
<text x="255.2" y="61.2">R6</text>
<text x="47.5" y="70.8">GND</text>
<text x="255.2" y="70.6">R7</text>
<text x="86.9" y="73.4">GND</text>
<text x="193.5" y="74.6">GND</text>
<text x="254.6" y="73.1">330</text>
<text x="273.6" y="74.6">GND</text>
<text x="47.5" y="86.1">GND</text>
<text x="166.9" y="84.8">GND</text>
<text x="205.1" y="105.1">VCC</text>
<text x="259.7" y="105.1">VCC</text>
<text x="120" y="111.5">VCC</text>
<text x="211.3" y="112.2">J5</text>
<text x="265.9" y="112.2">J2</text>
<text x="46.3" y="115.3">VCC</text>
<text x="193.1" y="117.8">1N4007</text>
<text x="198" y="115.3">D4</text>
<text x="55.9" y="122.9">BZ1</text>
<text x="55.9" y="125.4">Buzzer</text>
<text x="115.6" y="125.4">RV1</text>
<text x="128" y="125.2">GND</text>
<text x="193" y="124.9">R9</text>
<text x="208.3" y="120.4">Bomba</text>
<text x="262.9" y="120.4">Tira</text>
<text x="267.6" y="120.4">LED</text>
<text x="50.8" y="131.8">Q3</text>
<text x="115.7" y="128">10k</text>
<text x="193" y="127">56</text>
<text x="210.8" y="128">Q1</text>
<text x="210.8" y="130.5">IRLZ44</text>
<text x="265.4" y="128">Q2</text>
<text x="265.4" y="130.5">IRLZ44</text>
<text x="33.7" y="137.9">3k3</text>
<text x="34.2" y="135.3">R8</text>
<text x="50.8" y="134.3">MPSA42</text>
<text x="119.9" y="139.4">GND</text>
<text x="131.3" y="139.4">GND</text>
<text x="153.7" y="139.4">J9</text>
<text x="153.7" y="141.9">Conector</text>
<text x="163.3" y="141.9">LCD16x02</text>
<text x="194.3" y="143.2">D1</text>
<text x="208.8" y="143">R1</text>
<text x="250.2" y="143.2">D2</text>
<text x="264.2" y="143.2">R2</text>
<text x="46.2" y="144.5">GND</text>
<text x="194.3" y="145.8">1N4727A</text>
<text x="209.6" y="145.8">10</text>
<text x="213.1" y="145.8">2W</text>
<text x="250.2" y="145.8">1N4727A</text>
<text x="264.2" y="145.8">3R3</text>
<text x="44.8" y="153.4">Escape</text>
<text x="46" y="150.8">SW4</text>
<text x="86.3" y="153.4">Enter</text>
<text x="86.9" y="150.8">SW1</text>
<text x="122.5" y="150.8">VCC</text>
<text x="128.9" y="154.9">330</text>
<text x="129.5" y="152.9">R3</text>
<text x="187.6" y="154.6">GNDPWR</text>
<text x="202.9" y="154.6">GNDPWR</text>
<text x="243.5" y="154.6">GNDPWR</text>
<text x="257.5" y="154.6">GNDPWR</text>
<text x="51.3" y="166.1">GND</text>
<text x="91.9" y="166.1">GND</text>
<text x="128" y="164.5">GND</text>
<text x="44.5" y="177.5">Anterior</text>
<text x="46.2" y="175">SW2</text>
<text x="84.4" y="177.5">Siguiente</text>
<text x="86.9" y="175">SW3</text>
<text x="51.3" y="190.2">GND</text>
<text x="91.9" y="190.2">GND</text>
</g>
<g font-size="1.3" fill="#0000c2">
<text x="128.3" y="24.3">consumo</text>
<text x="137.9" y="24.3">aprox</text>
<text x="144.3" y="24.3">5mA</text>
<text x="185.9" y="24.6">consumo</text>
<text x="195.5" y="24.6">aprox</text>
<text x="201.9" y="24.6">5mA</text>
<text x="244.4" y="26.1">consumo</text>
<text x="253.9" y="26.1">aprox</text>
<text x="260.4" y="26.1">5mA</text>
<text x="105.9" y="58.4">PB8</text>
<text x="110.8" y="58.4">(PWM)</text>
<text x="134.3" y="58.4">PC6</text>
<text x="139.3" y="58.4">(EXTI6)</text>
<text x="43.6" y="60.9">E5V</text>
<text x="52.3" y="61.2">ATENCIÓN</text>
<text x="62.5" y="61.2">A</text>
<text x="64.8" y="61.2">LOS</text>
<text x="69.5" y="61.2">JUMPERS</text>
<text x="101" y="60.9">D14</text>
<text x="105.9" y="60.9">PB9</text>
<text x="110.8" y="60.9">(PWM)</text>
<text x="134.4" y="60.9">PC5</text>
<text x="134.3" y="71.1">PA11</text>
<text x="140.2" y="71.1">(PWM)</text>
<text x="101" y="76.2">D10</text>
<text x="105.9" y="76.2">PB6</text>
<text x="110.8" y="76.2">(PWM)</text>
<text x="105.4" y="83.8">D7</text>
<text x="109" y="83.8">PA8</text>
<text x="134.2" y="83.8">PB1</text>
<text x="134.2" y="81.2">PB2</text>
<text x="44.2" y="88.9">PA0</text>
<text x="49" y="88.9">A0</text>
<text x="105.2" y="86.3">D6</text>
<text x="105.3" y="88.9">D5</text>
<text x="108.8" y="86.3">PB10</text>
<text x="108.9" y="88.9">PB4</text>
<text x="134.1" y="88.9">PB14</text>
<text x="134.1" y="86.3">PB15</text>
<text x="44.2" y="93.9">PA4</text>
<text x="44.2" y="91.4">PA1</text>
<text x="49" y="93.9">A2</text>
<text x="49" y="91.4">A1</text>
<text x="105.3" y="91.4">D4</text>
<text x="108.9" y="91.4">PB5</text>
<text x="134.1" y="91.4">PB13</text>
<text x="44.1" y="96.5">PB0</text>
<text x="44.1" y="99">PC1</text>
<text x="44.1" y="101.6">PC0</text>
<text x="49.1" y="96.5">A3</text>
<text x="49.1" y="99">A4</text>
<text x="49.1" y="101.6">A5</text>
<text x="105" y="96.5">D2</text>
<text x="108.7" y="96.5">PA10</text>
<text x="214" y="115">+5V</text>
<text x="214.2" y="117.8">GND</text>
<text x="219" y="115">Bomba</text>
<text x="219.3" y="117.8">Bomba</text>
<text x="268.1" y="115.3">+5V</text>
<text x="268.3" y="118.1">GND</text>
<text x="273.1" y="115.3">Tira</text>
<text x="273.4" y="118.1">Tira</text>
<text x="277.8" y="115.3">LED</text>
<text x="278.1" y="118.1">LED</text>
<text x="192.4" y="148.3">Zener</text>
<text x="198.9" y="148.3">3V</text>
<text x="202.4" y="148.3">1W</text>
<text x="207.9" y="148">R</text>
<text x="210.3" y="148">Shunt</text>
<text x="216.8" y="148">bomba</text>
<text x="248.3" y="148.3">Zener</text>
<text x="254.8" y="148.3">3V</text>
<text x="258.3" y="148.3">1W</text>
<text x="263.8" y="147.8">R</text>
<text x="266.3" y="147.8">Shunt</text>
<text x="272.8" y="147.8">tira</text>
<text x="277.2" y="147.8">led</text>
</g>
<g font-size="1.3" fill="#a90000">
<text x="130.7" y="26.6">1</text>
<text x="130.7" y="29.2">2</text>
<text x="189.2" y="26.6">1</text>
<text x="189.2" y="29.2">2</text>
<text x="247.6" y="27.9">1</text>
<text x="40.6" y="33">1</text>
<text x="40.6" y="30.5">2</text>
<text x="130.7" y="31.7">3</text>
<text x="189.2" y="31.7">3</text>
<text x="247.6" y="30.5">2</text>
<text x="247.6" y="33">3</text>
<text x="30.4" y="55.9">1</text>
<text x="30.4" y="58.4">3</text>
<text x="39.3" y="55.9">2</text>
<text x="39.3" y="58.4">4</text>
<text x="119.3" y="55.9">1</text>
<text x="119.3" y="58.4">3</text>
<text x="128.2" y="55.9">2</text>
<text x="128.2" y="58.4">4</text>
<text x="195.6" y="54" transform="rotate(-90 195.6 54)">1</text>
<text x="201.2" y="59.7">2</text>
<text x="262.2" y="57.1">2</text>
<text x="30.4" y="60.9">5</text>
<text x="30.4" y="63.5">7</text>
<text x="39.3" y="60.9">6</text>
<text x="39.3" y="63.5">8</text>
<text x="119.3" y="60.9">5</text>
<text x="119.3" y="63.5">7</text>
<text x="128.2" y="60.9">6</text>
<text x="128.2" y="63.5">8</text>
<text x="262.2" y="62.2">3</text>
<text x="269.8" y="62.2">1</text>
<text x="29.8" y="68.6">11</text>
<text x="29.8" y="71.1">13</text>
<text x="30.4" y="66">9</text>
<text x="38.7" y="66">10</text>
<text x="38.7" y="68.6">12</text>
<text x="38.7" y="71.1">14</text>
<text x="118.7" y="68.6">11</text>
<text x="118.7" y="71.1">13</text>
<text x="119.3" y="66">9</text>
<text x="127.6" y="66">10</text>
<text x="127.6" y="68.6">12</text>
<text x="127.6" y="71.1">14</text>
<text x="195.6" y="66.7" transform="rotate(-90 195.6 66.7)">4</text>
<text x="262.2" y="67.3">4</text>
<text x="29.8" y="73.6">15</text>
<text x="29.8" y="76.2">17</text>
<text x="38.7" y="73.6">16</text>
<text x="38.7" y="76.2">18</text>
<text x="118.7" y="73.6">15</text>
<text x="118.7" y="76.2">17</text>
<text x="127.6" y="73.6">16</text>
<text x="127.6" y="76.2">18</text>
<text x="29.8" y="78.7">19</text>
<text x="29.8" y="81.3">21</text>
<text x="29.8" y="83.8">23</text>
<text x="38.7" y="78.7">20</text>
<text x="38.7" y="81.3">22</text>
<text x="38.7" y="83.8">24</text>
<text x="118.7" y="78.7">19</text>
<text x="118.7" y="81.3">21</text>
<text x="118.7" y="83.8">23</text>
<text x="127.6" y="78.7">20</text>
<text x="127.6" y="81.3">22</text>
<text x="127.6" y="83.8">24</text>
<text x="29.8" y="86.3">25</text>
<text x="29.8" y="88.9">27</text>
<text x="38.7" y="86.3">26</text>
<text x="38.7" y="88.9">28</text>
<text x="118.7" y="86.3">25</text>
<text x="118.7" y="88.9">27</text>
<text x="127.6" y="86.3">26</text>
<text x="127.6" y="88.9">28</text>
<text x="29.8" y="91.4">29</text>
<text x="29.8" y="94">31</text>
<text x="38.7" y="91.4">30</text>
<text x="38.7" y="94">32</text>
<text x="118.7" y="91.4">29</text>
<text x="118.7" y="94">31</text>
<text x="127.6" y="91.4">30</text>
<text x="127.6" y="94">32</text>
<text x="29.8" y="96.5">33</text>
<text x="29.8" y="99">35</text>
<text x="29.8" y="101.6">37</text>
<text x="38.7" y="96.5">34</text>
<text x="38.7" y="99">36</text>
<text x="38.7" y="101.6">38</text>
<text x="118.7" y="96.5">33</text>
<text x="118.7" y="99">35</text>
<text x="118.7" y="101.6">37</text>
<text x="127.6" y="96.5">34</text>
<text x="127.6" y="99">36</text>
<text x="127.6" y="101.6">38</text>
<text x="208.2" y="114.3">1</text>
<text x="208.2" y="116.8">2</text>
<text x="262.8" y="114.3">1</text>
<text x="262.8" y="116.8">2</text>
<text x="50.1" y="120.6">1</text>
<text x="50.1" y="125.7">2</text>
<text x="121.9" y="123.3" transform="rotate(-90 121.9 123.3)">1</text>
<text x="124.4" y="125.7">2</text>
<text x="147.2" y="120.6">1</text>
<text x="147.2" y="123.2">2</text>
<text x="147.2" y="125.7">3</text>
<text x="207" y="125.2" transform="rotate(-90 207 125.2)">2</text>
<text x="261.6" y="125.2" transform="rotate(-90 261.6 125.2)">2</text>
<text x="48.2" y="129" transform="rotate(-90 48.2 129)">3</text>
<text x="121.9" y="129.6" transform="rotate(-90 121.9 129.6)">3</text>
<text x="147.2" y="128.2">4</text>
<text x="147.2" y="130.8">5</text>
<text x="200" y="128.2">1</text>
<text x="41.2" y="132.1">2</text>
<text x="48.2" y="136.6" transform="rotate(-90 48.2 136.6)">1</text>
<text x="147.2" y="133.3">6</text>
<text x="147.2" y="135.9">7</text>
<text x="207" y="132.8" transform="rotate(-90 207 132.8)">3</text>
<text x="261.6" y="132.8" transform="rotate(-90 261.6 132.8)">3</text>
<text x="146.6" y="143.5">10</text>
<text x="147.2" y="138.4">8</text>
<text x="147.2" y="140.9">9</text>
<text x="146.6" y="146">11</text>
<text x="146.6" y="148.6">12</text>
<text x="146.6" y="151.1">13</text>
<text x="146.6" y="153.6">14</text>
<text x="146.6" y="156.2">15</text>
<text x="146.6" y="158.7">16</text>
</g>
</svg>
